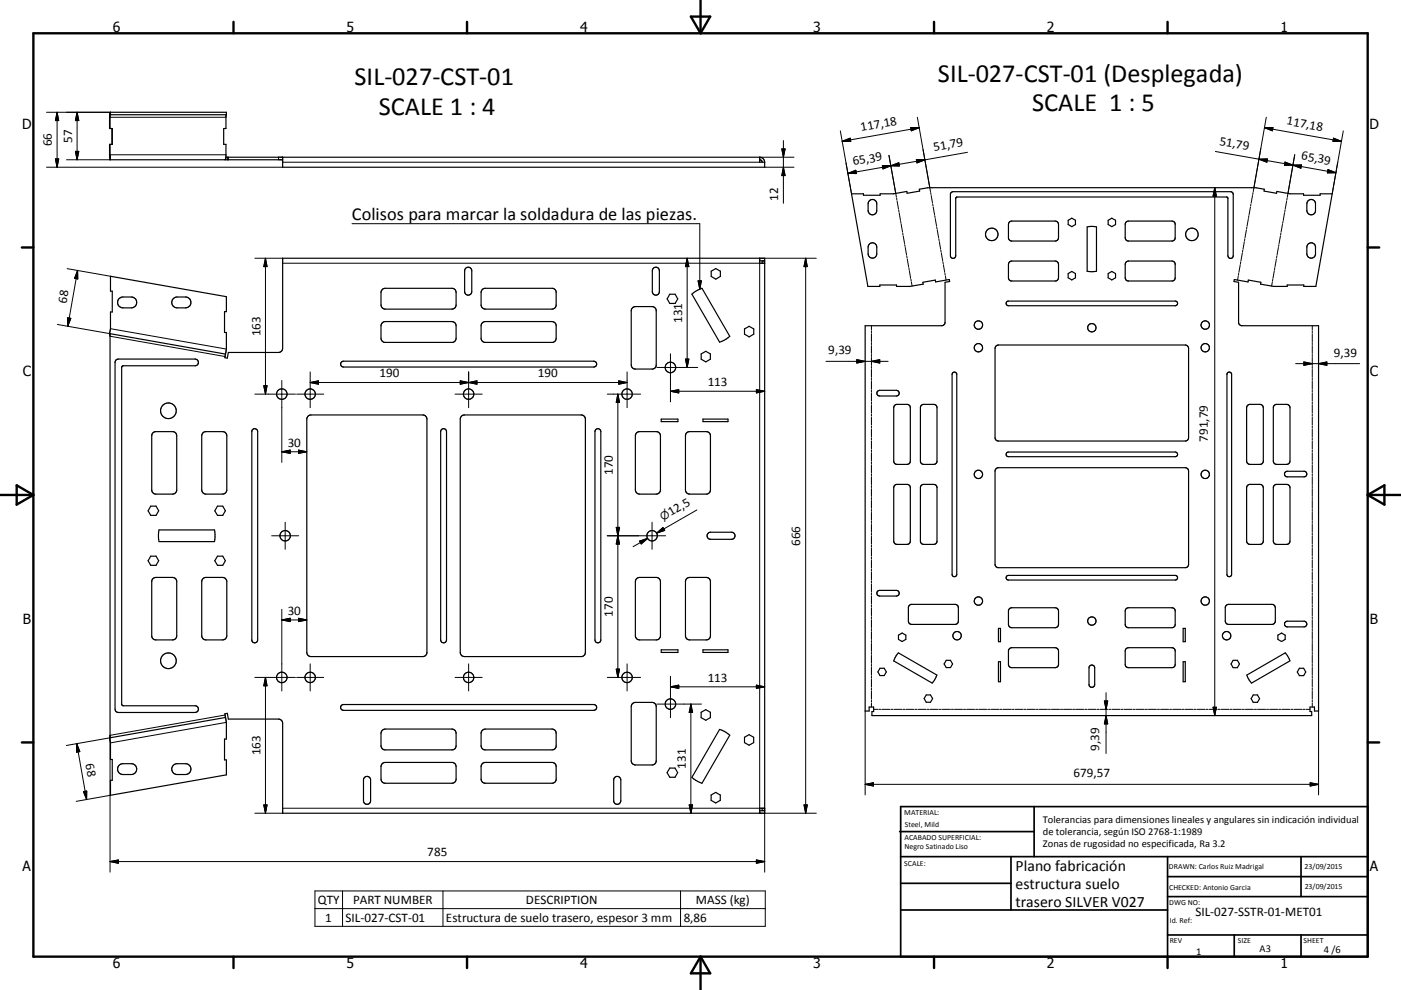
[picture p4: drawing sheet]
<svg xmlns="http://www.w3.org/2000/svg" width="420mm" height="297mm" viewBox="0 0 420 297" stroke-linecap="round" stroke-linejoin="round" font-family="sans-serif">
<g fill="none" stroke="#000" stroke-width=".36">
<path d="M33.1 34.4l-.1 4.2M33.1 33.7l-.2 .9-.1 4h.9v4.7h-.9v3.1M33.1 33.7h34.8v.7M33.1 34.4h34.8M33.1 33.7v.7M33.6 38.6v4.7M67.9 34.4l-.2 4.2h-.6v4.7h.6v3.4l-.2 1.2M32.8 46.4l.2 1.5h51.7M32.8 46.4h.2M33 43.3v3.1M33 46.4v1.5M67.7 47.2h160.1"/>
<path d="M68.2 47.2v.7M68.5 47.2v.7M84.7 47.2v3h144.6v-1.5M227.8 47.2v1.5h1.5M227.8 47.9l.5 .2 .2 .6M227.8 47.2a1.48 1.48 0 0 1 1.5 1.5M255.3 58.1h3.6v.5h5v-.5h4l4-.7 .1 .6 3.7-.7-.1-.5 3.9-.5h95.7l3.9 .5-.1 .5 3.7 .7 .1-.6 4 .7h4v.5h5v-.5h3.6l-4.9 27.8h-3.6v-.4h-5v.4h-4l-4-.7 .1-.5-3.7-.7-.1 .6-4.1-.7-.1 .6 1.3 .2v12l.1 .5 .5 .4 23.4 .1v115.6h-1.2v-1.2h-1.4v1.4h.6v1.2h-131.9v-1.2h.5v-1.4h-1.3v1.2h-1.2v-115.6l23.4-.1 .5-.9v-12l1.4-.2-.1-.6-4.1 .7-.1-.6-3.7 .7 .1 .5-4 .7h-4v-.4h-5v.4h-3.6zM285.2 57.8l.5-.3h83.4l.5 .4 .1 .4v18.4a.8 .8 0 0 1-.8 .8 .8 .8 0 0 1-.8-.8v-17.3l-.4-.3h-80.9l-.3 .4v17.2a.8 .8 0 0 1-.8 .8 .8 .8 0 0 1-.8-.8v-18.4zM227.8 78.2h1.5v-.7h-144.6v27a1.26 1.26 0 0 1-1.2 1.2h-15l-.3 1.7-.8-.1 .5-2.6v-4.9h-.6v-6.3h.6v-4.5l-34.8-6.1v4.5h.6v6.2h-.6v5l-.3 1.5M227.8 77.5v1.5h1.5M228.5 79v-.7h.8v164.8h-.8v-.6M260.7 60.2a1.29 1.29 0 0 1 1.4-.3 1.29 1.29 0 0 1 .8 1.2v2.1a1.3 1.3 0 0 1-1.3 1.2 1.3 1.3 0 0 1-1.3-1.2v-2.3z"/>
<path d="M260.7 73.2a1.29 1.29 0 0 1 1.4-.2 1.29 1.29 0 0 1 .8 1.1v2.1a1.3 1.3 0 0 1-1.3 1.3 1.3 1.3 0 0 1-1.3-1.3v-2.3zM302.6 78.7l.7-.4h13.3l.7 .8v4.4l-.3 .6-.7 .2-13.4-.1-.6-.9v-4zM302.7 66.5l.6-.2h13.3l.4 .2 .3 .6v4.7l-1 .5-13.4-.1-.6-.9v-4zM320.2 66.1l1.1-.6 1.1 .6v1.3l-1.1 .6-1.1-.6zM325.9 68.1l1.2-.2 1.6 .2v13.3h-2.8zM332.2 66.1l1.1-.6 1.1 .6v1.3l-1.1 .6-1.1-.6zM337.5 78.7l.8-.4h13.3l.5 .4 .2 .4v4.6l-.5 .5-.5 .1-13.4-.1-.4-.2-.2-.7v-4zM337.5 66.7l.8-.4h13.3l.4 .2 .3 .6v4.7l-1 .5h-13.2l-.6-.4-.2-.6v-4zM392.2 60.2a1.29 1.29 0 0 1 1.4-.3 1.29 1.29 0 0 1 .8 1.2v2.1a1.3 1.3 0 0 1-1.3 1.3 1.3 1.3 0 0 1-1.3-1.3v-2.3zM392.2 73.2a1.29 1.29 0 0 1 1.4-.2 1.29 1.29 0 0 1 .8 1.1v2.1a1.3 1.3 0 0 1-1.3 1.3 1.3 1.3 0 0 1-1.3-1.3v-2.3zM35.6 89.7l1-.6h2.8a1.63 1.63 0 0 1 1.6 1.6 1.63 1.63 0 0 1-1.6 1.7h-2.5a1.63 1.63 0 0 1-1.5-.9 1.63 1.63 0 0 1 .2-1.8zM52 89.5l.8-.4h2.8a1.63 1.63 0 0 1 1.6 1.6 1.63 1.63 0 0 1-1.6 1.7h-2.5a1.62 1.62 0 0 1-1.5-1.1 1.62 1.62 0 0 1 .4-1.8z"/>
<path d="M114.6 96.9l.9-.4h20a1.26 1.26 0 0 1 1.2 1.2v4l-.3 .7-.7 .3h-20.5l-.6-.3-.3-.7-.1-4zM114.6 86.8l.9-.3h20a1.22 1.22 0 0 1 1.2 1.2v3.8a1.26 1.26 0 0 1-1.2 1.2h-20a1.3 1.3 0 0 1-1.3-1.2v-3.8zM139.5 80.6a1.07 1.07 0 0 1 1.2-.4 1.07 1.07 0 0 1 .7 1v6.3a1.07 1.07 0 0 1-1 1.1 1.07 1.07 0 0 1-1.1-1.1v-6.3zM144.6 96.9l.9-.4h20a1.26 1.26 0 0 1 1.2 1.2v4l-.3 .7-.6 .3h-20.5l-.7-.3-.3-.7-.1-4zM144.6 86.8l.9-.3h20a1.21 1.21 0 0 1 1.2 1.2v3.8a1.26 1.26 0 0 1-1.2 1.2h-20a1.3 1.3 0 0 1-1.3-1.2v-3.8zM189.5 92.5l1-.5h5a1.26 1.26 0 0 1 1.2 1.2v16.3a1.21 1.21 0 0 1-1.2 1.2h-5a1.26 1.26 0 0 1-1.3-1.2v-16.3zM196 80.4a1.06 1.06 0 0 1 1.1-.1 1.06 1.06 0 0 1 .6 .9v6.3a1.05 1.05 0 0 1-1.1 1.1 1.05 1.05 0 0 1-1-1.1v-6.3zM200.8 88.3h1.6l.8 1.4-.8 1.3h-1.6l-.8-1.3zM207.4 88.2l1.8-1.2 1.3-.5 8.3 14.4-1.1 .9-2 .8zM213.2 81.4l1.4-.8 1.4 .8v1.5l-1.4 .8-1.4-.8zM223.2 98.7l1.4-.8 1.4 .8v1.6l-1.4 .8-1.4-.8zM301.8 90.6l.5-.3h50a.7 .7 0 0 1 .8 .7 .7 .7 0 0 1-.8 .7h-50a.71 .71 0 0 1-.6-.4 .71 .71 0 0 1 .1-.7z"/>
<path d="M320.2 82.1l1.1-.7 1.1 .7v1.2l-1.1 .7-1.1-.7zM332.2 82.1l1.1-.7 1.1 .7v1.2l-1.1 .7-1.1-.7zM32.8 100.1l34.8 6.2M32.8 100.1h.1M32.9 100.1v.1M32.9 100.2v121.2M34.9 108l.6-.3h23a1 1 0 0 1 1 1 1 1 0 0 1-1 1h-21.5l-.5 .5v101.2l.5 .3h21.5a1.01 1.01 0 0 1 1 1 1.01 1.01 0 0 1-1 1.1h-23l-.6-.3-.4-.5v-104.3zM102.4 108.6l.6-.2h75a.88 .88 0 0 1 .9 .8 .88 .88 0 0 1-.9 .9h-75a.88 .88 0 0 1-.8-.5 .88 .88 0 0 1 .2-1zM210.2 106.2l1.4-.8 1.4 .8v1.6l-1.4 .8-1.4-.8zM263.1 117.4l.6-.3h5a.85 .85 0 0 1 .9 .9 .85 .85 0 0 1-.9 .8h-5a.83 .83 0 0 1-.8-.5 .83 .83 0 0 1 .2-.9zM285.7 111.8a.71 .71 0 0 1 .7-.1 .71 .71 0 0 1 .4 .6v60a.7 .7 0 0 1-.7 .7 .7 .7 0 0 1-.7-.7v-60zM298.7 103.7l.6-.2 56.5 .1 .5 .9-.1 27.3-.2 .3-.6 .2-56.5-.1-.5-.4-.1-.5v-26.8z"/>
<path d="M368.1 111.8a.71 .71 0 0 1 .7-.1 .71 .71 0 0 1 .4 .6v60a.7 .7 0 0 1-.6 .7 .7 .7 0 0 1-.7-.7v-60zM45.8 129.9l.9-.4h5a1.22 1.22 0 0 1 1.3 1.2v16.3a1.26 1.26 0 0 1-1.3 1.2h-5a1.26 1.26 0 0 1-1.2-1.2v-16.3zM60.9 129.9l.8-.4h5a1.26 1.26 0 0 1 1.3 1.2v16.3a1.3 1.3 0 0 1-1.3 1.2h-5a1.31 1.31 0 0 1-1.2-1.2v-16.3zM75.8 128.9a.88 .88 0 0 1 .9-.2 .88 .88 0 0 1 .5 .8v62.5a.88 .88 0 0 1-.8 .9 .88 .88 0 0 1-.9-.9v-62.5zM92.4 124.8l.8-.3h33.6a1.26 1.26 0 0 1 1.2 1.2v70a1.26 1.26 0 0 1-1.2 1.3h-33.6a1.26 1.26 0 0 1-1.2-1.3v-70zM132.4 128.9a.87 .87 0 0 1 .9-.2 .87 .87 0 0 1 .6 .8v62.5a.88 .88 0 0 1-.9 .9 .88 .88 0 0 1-.9-.9v-62.5zM138.4 124.8l.9-.3h35a1.26 1.26 0 0 1 1.2 1.2v70a1.26 1.26 0 0 1-1.2 1.3h-35a1.26 1.26 0 0 1-1.3-1.3v-70zM178.6 128.9a.88 .88 0 0 1 1-.2 .88 .88 0 0 1 .5 .8v62.5a.88 .88 0 0 1-.8 .9 .88 .88 0 0 1-.9-.9v-62.5zM190.9 129.9l.9-.4h4.9a1.26 1.26 0 0 1 1.3 1.2v16.3a1.3 1.3 0 0 1-1.3 1.2h-4.9a1.3 1.3 0 0 1-1.3-1.2v-16.3zM198.2 125.7h5v.8h-5zM205.9 129.9l.9-.4h5a1.23 1.23 0 0 1 1.2 1.2v16.3a1.26 1.26 0 0 1-1.2 1.2h-5a1.26 1.26 0 0 1-1.3-1.2v-16.3zM210.8 125.7h7.5v.8h-7.5z"/>
<path d="M268.3 121.5l.6-.2h3l.9 .6 .1 16.4-.2 .6-.5 .4h-3.5l-.6-.4-.1-.4-.1-16.2zM276.3 121.5l.6-.2h3l.9 .6 .1 16.4-.2 .6-.5 .4h-3.5l-.5-.4-.2-.4-.1-16.2zM301.8 135.9l.5-.3h50a.7 .7 0 0 1 .8 .7 .7 .7 0 0 1-.8 .7h-50a.69 .69 0 0 1-.6-.4 .69 .69 0 0 1 .1-.7zM374 121.7l.7-.4h3l.7 .2 .3 .6 .1 16.2-.3 .6-.5 .4h-3.5l-.7-.8-.1-16.2zM382 121.7l.7-.4h3l.7 .2 .3 .6 .1 16.2-.3 .6-.5 .4h-3.5l-.7-.8-.1-16.2zM45.2 151.8h1.6l.8 1.4-.8 1.4h-1.6l-.8-1.4zM47.7 159h16.6l.2 1.4-.2 2.1h-16.6l-.2-1.4zM65.2 151.8h1.6l.8 1.4-.8 1.4h-1.6l-.8-1.4zM212.4 159.9l.6-.2h6.3a1.07 1.07 0 0 1 1.1 1 1.07 1.07 0 0 1-1.1 1.1h-6.3a1.07 1.07 0 0 1-1-.7 1.07 1.07 0 0 1 .4-1.2zM268.3 145.5l.6-.2h3l.9 .6 .1 16.4-.2 .6-.5 .4h-3.5l-.6-.4-.1-.4-.1-16.2zM276.3 145.5l.6-.2h3l.9 .6 .1 16.4-.2 .6-.5 .4h-3.5l-.5-.4-.2-.4-.1-16.2zM298.7 140.5l.6-.2 56.5 .1 .4 .5 .1 .4-.1 28.5-.2 .3-.6 .2h-56.1l-.6-.2-.4-.8v-28z"/>
<path d="M374 145.7l.7-.4h3l.7 .2 .3 .6 .1 16.2-.3 .6-.5 .4h-3.5l-.7-.8-.1-16.2zM382 145.7l.7-.4h3l.7 .2 .3 .6 .1 16.2-.3 .6-.5 .4h-3.5l-.7-.8-.1-16.2zM385.4 141.6l.5-.2h5a.84 .84 0 0 1 .9 .8 .84 .84 0 0 1-.9 .9h-5a.83 .83 0 0 1-.8-.6 .83 .83 0 0 1 .3-.9zM45.2 166.9h1.6l.8 1.3-.8 1.4h-1.6l-.8-1.4zM45.8 173.6l.9-.4h5a1.22 1.22 0 0 1 1.3 1.3v16.2a1.21 1.21 0 0 1-1.3 1.3h-5a1.21 1.21 0 0 1-1.2-1.3v-16.2zM60.9 173.6l.8-.4h5a1.26 1.26 0 0 1 1.3 1.3v16.2a1.26 1.26 0 0 1-1.3 1.3h-5a1.26 1.26 0 0 1-1.2-1.3v-16.2zM65.2 166.9h1.6l.8 1.3-.8 1.4h-1.6l-.8-1.4zM190.9 173.6l.9-.4h4.9a1.26 1.26 0 0 1 1.3 1.3v16.2a1.26 1.26 0 0 1-1.3 1.3h-4.9a1.26 1.26 0 0 1-1.3-1.3v-16.2zM205.9 173.6l.9-.4h5a1.23 1.23 0 0 1 1.2 1.3v16.2a1.22 1.22 0 0 1-1.2 1.3h-5a1.21 1.21 0 0 1-1.3-1.3v-16.2zM263.1 177.4l.6-.3h5a.85 .85 0 0 1 .9 .9 .85 .85 0 0 1-.9 .8h-5a.85 .85 0 0 1-.8-.5 .85 .85 0 0 1 .2-.9zM301.8 172.9l.5-.3h50a.7 .7 0 0 1 .8 .7 .7 .7 0 0 1-.8 .7h-50a.71 .71 0 0 1-.6-.4 .71 .71 0 0 1 .1-.7zM198.2 195h5v.7h-5z"/>
<path d="M210.8 195h7.5v.7h-7.5zM269.3 195.9l11.6 6.6-1.4 2.4-11.6-6.6zM269.4 190.6l1.1-.7 1.1 .7v1.2l-1.1 .7-1.1-.7zM272.5 181.7l.8-.4h13.3l.5 .4 .2 .4-.1 4.6-.2 .4-.7 .2h-13.2l-.6-.4-.1-.4-.1-4.2zM283.7 198.1h1.3l.6 1.1-.6 1.1h-1.3l-.6-1.1zM299.3 198.5h.7v6h-.7zM299.3 188.5h.7v4h-.7zM302.6 194.7l.7-.4h13.3l.7 .8v4.4l-.3 .6-.7 .2-13.4-.1-.6-.9v-4zM302.7 182.5l.6-.2 13.5 .1 .5 .5 .1 .4-.1 4.5-1 .5-13.4-.1-.6-.9v-4zM326.7 199.8a.86 .86 0 0 1 1-.2 .86 .86 0 0 1 .5 .8v5a.85 .85 0 0 1-.9 .8 .85 .85 0 0 1-.8-.8v-5zM337.5 194.7l.8-.4h13.3l.5 .4 .2 .4v4.7l-.3 .3-.7 .2-13.4-.1-.4-.2-.2-.7v-4zM337.5 182.7l.8-.4 13.3 .1 .4 .1 .3 .6v4.7l-1 .5h-13.2l-.6-.4-.2-.6v-4z"/>
<path d="M354.7 198.5h.7v6h-.7zM354.7 188.5h.7v4h-.7zM367.7 181.5l.6-.2h13.3l.7 .8v4.4l-.3 .6-.7 .2h-13.2l-.5-.4-.3-.6v-4zM369.7 198.1h1.3l.6 1.1-.6 1.1h-1.3l-.6-1.1zM383.1 190.6l1.1-.7 1.1 .7v1.2l-1.1 .7-1.1-.7zM385.4 186.6l.5-.2h5a.85 .85 0 0 1 .9 .8 .85 .85 0 0 1-.9 .9h-5a.84 .84 0 0 1-.7-.6 .84 .84 0 0 1 .2-.9zM67.6 215.2l-34.7 6.2M102.4 211.6l.6-.2h75a.88 .88 0 0 1 .9 .8 .88 .88 0 0 1-.9 .9h-75a.89 .89 0 0 1-.8-.5 .89 .89 0 0 1 .2-1zM114.6 219.1l.9-.4h20a1.26 1.26 0 0 1 1.2 1.3v3.7a1.22 1.22 0 0 1-1.2 1.3h-20a1.26 1.26 0 0 1-1.3-1.3v-3.7zM144.6 219.1l.9-.4h20a1.26 1.26 0 0 1 1.2 1.3v3.7a1.21 1.21 0 0 1-1.2 1.3h-20a1.26 1.26 0 0 1-1.3-1.3v-3.7zM189.6 211.1l.9-.4h5a1.26 1.26 0 0 1 1.2 1.3v16.2a1.26 1.26 0 0 1-1.2 1.3h-5a1.3 1.3 0 0 1-1.3-1.3v-16.2zM210.2 213.7l1.4-.8 1.4 .8v1.6l-1.4 .8-1.4-.8z"/>
<path d="M215.7 218.8l1.3 .6 1.8 1.2-8.3 14.4-1.3-.6-1.8-1.2zM263.8 200.5h1.3l.6 1.1-.6 1.1h-1.3l-.6-1.1zM277.7 208.5h1.3l.6 1.1-.6 1.1h-1.3l-.6-1.1zM373.8 202.5l11.5-6.6 1.3 1.9 .1 .5-11.5 6.6-.7-.9zM375.7 208.5h1.3l.6 1.1-.6 1.1h-1.3l-.6-1.1zM389.6 200.5h1.2l.7 1.1-.7 1.1h-1.2l-.7-1.1zM32.9 221.4l.2 1.5v4.9h.6v6.3h-.6v4.5l34.8-6.1v-4.5h-.6v-6.3h.6v-5l-.5-2.5 .8-.2 .3 1.7h15a1.26 1.26 0 0 1 1.2 1.3v27h144.6v-.8h-1.5M35.8 229.5l.8-.4h2.8a1.62 1.62 0 0 1 1.6 1.6 1.62 1.62 0 0 1-1.6 1.7h-2.5a1.63 1.63 0 0 1-1.5-1.1 1.63 1.63 0 0 1 .4-1.8zM52 229.5l.8-.4h2.8a1.62 1.62 0 0 1 1.6 1.6 1.62 1.62 0 0 1-1.6 1.7h-2.5a1.63 1.63 0 0 1-1.5-1.1 1.63 1.63 0 0 1 .4-1.8zM109.4 233.2a1.07 1.07 0 0 1 1.1-.2 1.07 1.07 0 0 1 .6 1v6.2a1.07 1.07 0 0 1-1.1 1.1 1.07 1.07 0 0 1-1-1.1v-6.2zM114.6 229.1l.9-.4h20a1.22 1.22 0 0 1 1.2 1.3v3.7a1.22 1.22 0 0 1-1.2 1.3h-20a1.26 1.26 0 0 1-1.3-1.3v-3.7zM144.6 229.1l.9-.4h20a1.21 1.21 0 0 1 1.2 1.3v3.7a1.21 1.21 0 0 1-1.2 1.3h-20a1.26 1.26 0 0 1-1.3-1.3v-3.7z"/>
<path d="M184.4 233.2a1.07 1.07 0 0 1 1.1-.2 1.07 1.07 0 0 1 .6 1v6.2a1.07 1.07 0 0 1-1 1.1 1.07 1.07 0 0 1-1.1-1.1v-6.2zM200.8 230.4h1.6l.8 1.4-.8 1.4h-1.6l-.8-1.4zM213.2 238.5l1.4-.8 1.3 .8v1.6l-1.3 .8-1.4-.8zM223.2 221.2l1.4-.8 1.4 .8v1.6l-1.4 .8-1.4-.8zM229.3 242.5h-1.5v1.5"/>
<circle cx="297.3" cy="70.3" r="1.87"/>
<circle cx="357.3" cy="70.3" r="1.88"/>
<circle cx="293.3" cy="97.5" r="1.27"/>
<circle cx="327.3" cy="98.3" r="1.26"/>
<circle cx="361.4" cy="97.5" r="1.26"/>
<circle cx="84.5" cy="118.2" r="1.58"/>
<circle cx="93" cy="118.3" r="1.56"/>
<circle cx="140.5" cy="118.3" r="1.56"/>
<circle cx="188" cy="118.3" r="1.56"/>
<circle cx="201" cy="110.2" r="1.58"/>
<circle cx="293.3" cy="104.3" r="1.25"/>
<circle cx="361.3" cy="104.3" r="1.25"/>
<circle cx="50.5" cy="123.2" r="2.35"/>
<circle cx="293.3" cy="142.3" r="1.25"/>
<circle cx="361.3" cy="142.3" r="1.25"/>
<circle cx="85.5" cy="160.7" r="1.56"/>
<circle cx="195.5" cy="160.7" r="1.56"/>
<circle cx="50.5" cy="198.2" r="2.35"/>
<circle cx="286.9" cy="190.7" r="1.26"/>
<circle cx="293.3" cy="180.3" r="1.25"/>
<circle cx="327.3" cy="186.3" r="1.26"/>
<circle cx="361.3" cy="180.3" r="1.25"/>
<circle cx="367.8" cy="190.7" r="1.26"/>
<circle cx="84.5" cy="203.2" r="1.57"/>
<circle cx="93" cy="203.2" r="1.56"/>
<circle cx="140.5" cy="203.2" r="1.56"/>
<circle cx="188" cy="203.2" r="1.56"/>
<circle cx="201" cy="211.2" r="1.57"/>
</g>
<g fill="none" stroke="#000" stroke-width=".3">
<path d="M13.9 33.7h19.2M17.1 33.7l.5 2.5h-1zM17.1 33.7v16.5M23.1 33.7v14.2M23.1 33.7l.5 2.5h-1zM32.8 35.2h34.9M251.9 39.3l3.4 18.8M273 38.3h2.6l-2.4 .9zM275 35.2l4 22.3M275.6 38.3l-23.1 4.1M379.1 38.3l23.1 4.1M379.1 38.3h2.5l-.1 .9z"/>
<path d="M379.6 35.2l-3.9 22.3M402.7 39.3l-3.3 18.8M13.9 50.2h70.8M16.6 47.7h1l-.5 2.5zM19.9 47.9h13.1M22.6 45.4h1l-.5 2.5zM33 46.4h34.7M83.5 47.2v.7M84.7 48.7h143.1M227.8 47.2h10.2M229.3 50.2h8.7M234.4 44.7h1l-.5 2.5z"/>
<path d="M234.9 42.2v18.8M234.9 50.2l.5 2.5h-1zM252.5 42.4l2.4-.9 .2 .9zM254.2 52l2.4-.9 .1 1zM264.5 49.7h2.6l-2.4 1zM266.5 46.6l2.3 12.6M267.1 49.7l-12.9 2.3M267.1 49.7l2.4-.9 .1 1zM268.8 59.5l.1 .5M274.7 47.9l2.6 .1-2.4 .9zM279 57.8l.1 .5M279.2 58.7l.4 2.2"/>
<path d="M290 45.7l-22.9 4M364.2 56.3v158.4M364.2 56.3l.5 2.5h-1zM364.4 45.4l13 2.4M375.5 58.7l-.4 2.2M375.7 57.8l-.1 .5M377.4 47.8l10.2 1.7M377.4 47.8l2.6-.1-.2 1zM385.3 48.6l2.3 .9-2.5 .1zM385.9 59.5l-.1 .5M387.6 49.5l12.9 2.3M387.6 49.5h2.6l-.2 1z"/>
<path d="M388.2 46.4l-2.3 12.8M398.1 50.9l2.4 .9-2.5 .1zM399.8 41.5l2.4 .9h-2.6zM76.4 77.5h8.3M79.6 77.5l.5 2.5h-1zM79.6 77.5v40.7M84.7 79h143.1v163.5h-143.1M105.5 67.1h104.3v19.6M206 77.5l.5 2.5h-1zM206 77.5v32.7M227.8 77.5h16.9M241.5 77.5v166.5"/>
<path d="M241.5 77.5l.5 2.5h-1zM269 60.4l.4 2.3M269.4 62.9l.1 .6M269.6 63.8l.4 2.3M270 66.4l.1 .6M270.2 67.3l.4 2.3M270.6 69.9l.1 .6M270.8 70.8l.4 2.3M271.2 73.4l.1 .5M271.4 74.2l.4 2.4M271.9 76.8l.1 .6M272 77.7l.4 2.3"/>
<path d="M279.6 61.2l.1 .6M279.8 62.1l.4 2.3M280.2 64.7l.1 .6M280.4 65.6l.4 2.3M280.8 68.2l.2 .5M281 69l.4 2.3M281.5 71.6l.1 .6M281.6 72.5l.4 2.3M282.1 75.1l.1 .6M282.2 76l.4 2.3M282.7 78.5l.1 .6M282.8 79.4l.4 2.3"/>
<path d="M371.8 79.4l-.4 2.3M372 78.5l-.1 .6M372.4 76l-.4 2.3M372.6 75.1l-.1 .6M373.1 72.5l-.4 2.3M373.2 71.6l-.1 .6M373.7 69l-.4 2.3M373.8 68.2l-.1 .5M374.3 65.6l-.4 2.3M374.4 64.7l-.1 .6M374.9 62.1l-.4 2.3M375 61.2l-.1 .6"/>
<path d="M382.7 77.7l-.4 2.3M382.8 76.8l-.1 .6M383.3 74.2l-.4 2.4M383.4 73.4l-.1 .5M383.9 70.8l-.4 2.3M384 69.9l-.1 .6M384.5 67.3l-.4 2.3M384.7 66.4l-.2 .6M385.1 63.8l-.4 2.3M385.3 62.9l-.1 .6M385.7 60.4l-.4 2.3M17.2 97.3l15.6 2.8"/>
<path d="M20.1 80.6l13 2.3M20.2 95.3l1 .2-.9 2.4zM23.3 81.1l-3 16.8M23.3 81.1v2.6l-.9-.2zM33.1 98.6l34.8 6.1M209.3 84.3h1l-.5 2.4zM261.3 97.7v1.2M261.3 99.2v.6M272.5 80.3l.1 .6M272.6 81.2l.4 2.3M273.1 83.8l.1 .6M273.3 84.7l.2 1.1"/>
<path d="M283.3 82l.1 .6M283.4 82.9l.2 1.1M371.2 82.9l-.2 1.1M371.4 82l-.1 .6M381.4 84.7l-.2 1.1M381.6 83.8l-.1 .6M382.1 81.2l-.5 2.3M382.2 80.3l-.1 .6M393.4 97.7v1.2M393.4 99.2v.6M33 100.9l34.5 6.1M76.4 118.2h12.2"/>
<path d="M79.1 115.7h1l-.5 2.5zM84.5 114.2v24.5M88.9 118.2h8.2M93 114.8h95M93 114.8l2.5-.5v1zM93 111.6v10.7M136.4 118.2h8.2M138 114.3l5 1v-1l-5 1zM140.5 111.6v10.7M182.1 118.2h10M185.2 118.2v85M185.2 118.2l.5 2.5h-.9z"/>
<path d="M185.5 114.3l2.5 .5-2.5 .5zM188 111.6v10.7M196.9 110.2h12.3M201 117.4l2.5-.5v1zM201 106.2v14.4M201 117.4h28.3M205.5 107.7h1l-.5 2.5zM226.8 116.9l2.5 .5-2.5 .5zM247.6 108.4h18.7M256.9 107.9l2.5 .5-2.5 .5zM261.3 100.1v2.4M261.3 102.8v.6"/>
<path d="M261.3 103.7v2.4M261.3 106.4v.6M261.3 107.2v2.4M261.3 109.9v.6M261.3 110.8v2.4M261.3 113.5v.6M261.3 114.4v2.4M261.3 117.1v.6M261.3 118v2.3M261.3 108.4l2.5-.5v1zM388.4 109.1h19.2M390.9 108.6l2.5 .5-2.5 .5z"/>
<path d="M393.4 100.1v2.4M393.4 102.8v.6M393.4 103.7v2.4M393.4 106.4v.6M393.4 107.2v2.4M393.4 109.9v.6M393.4 110.8v2.4M393.4 113.5v.6M393.4 114.4v2.4M393.4 117.1v.6M393.4 118v2.3M395.3 109.1l2.5-.5v1z"/>
<path d="M84.5 135.5h7.5M84.5 135.5l2.5-.5v1zM89.5 135l2.5 .5-2.5 .5zM261.3 120.7v.6M261.3 121.5v2.4M261.3 124.2v.6M261.3 125.1v2.4M261.3 127.8v.6M261.3 128.7v2.4M261.3 131.4v.6M261.3 132.3v2.4M261.3 135v.6"/>
<path d="M261.3 135.8v2.4M261.3 138.5v.6M261.3 139.4v2.4M393.4 120.7v.6M393.4 121.5v2.4M393.4 124.2v.6M393.4 125.1v2.4M393.4 127.8v.6M393.4 128.7v2.4M393.4 131.4v.6M393.4 132.3v2.4M393.4 135v.6"/>
<path d="M393.4 135.8v2.4M393.4 138.5v.6M393.4 139.4v2.4M85.5 156.7v8.1M184.8 158.2h.9l-.5 2.5zM195.5 156.7v8.1M196.8 160l2-1.7 .5 .8zM199 158.7l-2.2 1.3M208.9 153l-12.1 7M261.3 142.1v.6M261.3 143v2.4M261.3 145.7v.6"/>
<path d="M261.3 146.6v2.3M261.3 149.3v.6M261.3 150.1v2.4M261.3 152.8v.6M261.3 153.7v2.4M261.3 156.4v.6M261.3 157.3v2.4M261.3 160v.6M393.4 142.1v.6M393.4 143v2.4M393.4 145.7v.6M393.4 146.6v2.3"/>
<path d="M393.4 149.3v.6M393.4 150.1v2.4M393.4 152.8v.6M393.4 153.7v2.4M393.4 156.4v.6M393.4 157.3v2.4M393.4 160v.6M81.4 160.7h8.1M182.1 160.7h17.5M185.2 160.7l.5 2.5h-.9zM191.7 162.3l2.5-.8-2 1.7zM194.2 161.5l-4.4 2.5"/>
<path d="M261.3 160.9v2.4M261.3 163.6v.6M261.3 164.4v2.4M261.3 167.1v.6M261.3 168v2.4M261.3 170.7v.6M261.3 171.6v2.4M261.3 174.3v.6M261.3 175.2v2.4M261.3 177.9v.6M261.3 178.7v2.4M393.4 160.9v2.4"/>
<path d="M393.4 163.6v.6M393.4 164.4v2.4M393.4 167.1v.6M393.4 168v2.4M393.4 170.7v.6M393.4 171.6v2.4M393.4 174.3v.6M393.4 175.2v2.4M393.4 177.9v.6M393.4 178.7v2.4M84.5 182.8v24.5M84.5 186l2.5-.5v1z"/>
<path d="M84.5 186h7.5M89.5 185.5l2.5 .5-2.5 .5zM93 199.2v8.1M140.5 199.2v8.1M188 199.2v8.1M261.3 181.4v.6M261.3 182.3v2.4M261.3 185v.6M261.3 185.9v2.4M261.3 188.6v.6M261.3 189.5v2.4M261.3 192.2v.6"/>
<path d="M261.3 193v2.4M261.3 195.7v.6M261.3 196.6v2.4M261.3 199.3v.6M393.4 181.4v.6M393.4 182.3v2.4M393.4 185v.6M393.4 185.9v2.4M393.4 188.6v.6M393.4 189.5v2.4M393.4 192.2v.6M393.4 193v2.4"/>
<path d="M393.4 195.7v.6M393.4 196.6v2.4M393.4 199.3v.6M67.5 214.5l-34.5 6.1v41.1M67.9 216.7l-34.8 6.2M76.4 203.2h12.2M79.6 203.2v40.8M79.6 203.2l.5 2.6h-1zM88.9 203.2h8.2M136.4 203.2h8.2M182.1 203.2h10M184.8 200.7h.9l-.5 2.5z"/>
<path d="M196.9 211.2h13.4M201 202.9v12.4M201 206.1h28.3M201 206.1l2.5-.6v1zM207.1 211.2v32.8M207.1 211.2l.5 2.6h-1zM226.8 205.5l2.5 .6-2.5 .4zM259.4 213.3v25.2M261.3 200.2v2.4M261.3 202.9v.6M261.3 203.8v2.4M261.3 206.5v.6"/>
<path d="M261.3 207.3v2.4M261.3 210v.6M261.3 210.9v1.2M261.9 212.8h1.2M263.4 212.8h.7M264.4 212.8h2.4M267.1 212.8h.6M268 212.8h2.4M270.7 212.8h.6M271.6 212.8h2.4M274.3 212.8h.7M275.3 212.8h2.4"/>
<path d="M278 212.8h.6M278.9 212.8h2.4M281.6 212.8h.6M282.5 212.8h2.4M285.2 212.8h.7M286.2 212.8h2.4M288.9 212.8h.6M289.8 212.8h2.4M292.5 212.8h.6M293.4 212.8h2.4M296.1 212.8h.7M297.1 212.8h2.4"/>
<path d="M299.8 212.8h.6M300.7 212.8h2.4M303.4 212.8h.6M304.3 212.8h2.5M307.1 212.8h.5M308 212.8h2.4M310.7 212.8h.6M311.6 212.8h2.4M314.3 212.8h.6M315.2 212.8h2.5M318 212.8h.6M318.8 212.8h2.5"/>
<path d="M321.6 212.8h.6M322.5 212.8h2.4M325.2 212.8h.6M326.1 212.8h2.5M328.9 212.8h.6M329.8 212.8h2.4M331.1 210.3h1l-.5 2.5zM331.6 207.8v18.3M331.6 214.7l.5 2.5h-1zM332.5 212.8h.6M333.4 212.8h2.4M336.1 212.8h.6"/>
<path d="M337 212.8h2.4M339.8 212.8h.6M340.7 212.8h2.4M343.4 212.8h.6M344.3 212.8h2.4M347 212.8h.6M347.9 212.8h2.5M350.7 212.8h.6M351.6 212.8h2.4M354.3 212.8h.6M355.2 212.8h2.4M357.9 212.8h.6"/>
<path d="M358.8 212.8h2.4M361.6 212.8h.6M362.5 212.8h2.4M363.7 212.2h1l-.5 2.5zM365.2 212.8h.6M366.1 212.8h2.4M368.8 212.8h.6M369.7 212.8h2.4M372.4 212.8h.7M373.4 212.8h2.4M376.1 212.8h.6M377 212.8h2.4"/>
<path d="M379.7 212.8h.6M380.6 212.8h2.5M383.3 212.8h.7M384.3 212.8h2.4M387 212.8h.6M387.9 212.8h2.4M390.6 212.8h.6M391.5 212.8h1.2M393.4 200.2v2.4M393.4 202.9v.6M393.4 203.8v2.4M393.4 206.5v.6"/>
<path d="M393.4 207.3v2.4M393.4 210v.6M393.4 210.9v1.2M395.3 213.3v25.2M23 223.1l3 16.8M23 223.1l.9 2.4-1 .2zM25 237.5l1-.2v2.6zM32.8 221.4l-12.9 2.3M33.1 238.6l-10.3 1.8M259.4 235.3h135.9M259.4 235.3l2.5-.5v1zM392.8 234.8l2.5 .5-2.5 .5z"/>
<path d="M33 258.5h196.3M33 258.5l2.5-.5v1zM76.4 244h8.3M79.1 241.5h1l-.5 2.5zM206.6 241.5h1l-.5 2.5zM226.8 258l2.5 .5-2.5 .5zM227.8 244h16.9M229.3 242.5v19.2M241 241.5h1l-.5 2.5zM94.4 267.3h135v10.6h-135zM94.4 272.6h135M102.7 267.3v10.6"/>
<path d="M132.8 267.3v10.6M204 267.3v10.6"/>
</g>
<circle cx="227.8" cy="244" r=".18" fill="#000"/>
<g fill="none" stroke="#000" stroke-width=".71">
<path d="M10 10h400v277h-400zM70 6.6v3.4M140 6.6v3.4M207.1 5h5.8l-2.9 5zM210 0v10M280 6.6v3.4M350 6.6v3.4M6.6 74.2h3.4M410 74.2h3.5M0 148.5h10M5 145.6l5 2.9-5 2.9zM410 148.5h10.1"/>
<path d="M410 148.5l5.1-2.9v5.8zM6.6 222.7h3.4M410 222.7h3.5M70 287v3.4M140 287v3.4M210 287v10M210 287l2.9 5h-5.8zM280 287v3.4M350 287v3.4"/>
</g>
<g fill="none" stroke="#000" stroke-width=".51">
<path d="M269.7 249.5h40.3M270 242h140v45h-140zM270 257h140M303.1 257v16M310 242v15M350 257v30M390.1 257v12M270 265h33.1M270 273h80M350 269h60M350 263h60M350 280.5h60"/>
<path d="M370 280.5v6.5M390.1 280.5v6.5"/>
</g>
<g fill="#000" stroke="#000" stroke-width=".3">
<path d="M17.1 33.7l.5 2.5h-1zM23.1 33.7l.5 2.5h-1zM273 38.3h2.6l-2.4 .9zM379.1 38.3h2.5l-.1 .9zM16.6 47.7h1l-.5 2.5zM22.6 45.4h1l-.5 2.5zM234.4 44.7h1l-.5 2.5zM234.9 50.2l.5 2.5h-1zM252.5 42.4l2.4-.9 .2 .9zM254.2 52l2.4-.9 .1 1zM264.5 49.7h2.6l-2.4 1zM267.1 49.7l2.4-.9 .1 1z"/>
<path d="M274.7 47.9l2.6 .1-2.4 .9zM364.2 56.3l.5 2.5h-1zM377.4 47.8l2.6-.1-.2 1zM385.3 48.6l2.3 .9-2.5 .1zM387.6 49.5h2.6l-.2 1zM398.1 50.9l2.4 .9-2.5 .1zM399.8 41.5l2.4 .9h-2.6zM79.6 77.5l.5 2.5h-1zM206 77.5l.5 2.5h-1zM241.5 77.5l.5 2.5h-1zM20.2 95.3l1 .2-.9 2.4zM23.3 81.1v2.6l-.9-.2z"/>
<path d="M209.3 84.3h1l-.5 2.4zM79.1 115.7h1l-.5 2.5zM93 114.8l2.5-.5v1zM138 114.3l2.5 .5-2.5 .5zM140.5 114.8l2.5-.5v1zM185.5 114.3l2.5 .5-2.5 .5zM201 117.4l2.5-.5v1zM205.5 107.7h1l-.5 2.5zM226.8 116.9l2.5 .5-2.5 .5zM256.9 107.9l2.5 .5-2.5 .5zM261.3 108.4l2.5-.5v1zM390.9 108.6l2.5 .5-2.5 .5z"/>
<path d="M395.3 109.1l2.5-.5v1zM84.5 135.5l2.5-.5v1zM89.5 135l2.5 .5-2.5 .5zM185.2 118.2l.5 2.5h-.9zM184.8 158.2h.9l-.5 2.5zM196.8 160l2-1.7 .5 .8zM185.2 160.7l.5 2.5h-.9zM191.7 162.3l2.5-.8-2 1.7zM84.5 186l2.5-.5v1zM89.5 185.5l2.5 .5-2.5 .5zM79.6 203.2l.5 2.6h-1zM184.8 200.7h.9l-.5 2.5z"/>
<path d="M201 206.1l2.5-.6v1zM207.1 211.2l.5 2.6h-1zM226.8 205.5l2.5 .6-2.5 .4zM331.1 210.3h1l-.5 2.5zM331.6 214.7l.5 2.5h-1zM363.7 212.2h1l-.5 2.5zM23 223.1l.9 2.4-1 .2zM25 237.5l1-.2v2.6zM259.4 235.3l2.5-.5v1zM392.8 234.8l2.5 .5-2.5 .5zM33 258.5l2.5-.5v1zM79.1 241.5h1l-.5 2.5z"/>
<path d="M206.6 241.5h1l-.5 2.5zM226.8 258l2.5 .5-2.5 .5zM241 241.5h1l-.5 2.5z"/>
</g>
<g font-size="7.9">
<text x="106.3" y="25.5">SIL-027-CST-01</text>
<text x="281.2" y="24.5">SIL-027-CST-01 (Desplegada)</text>
<text x="113.5" y="34.5">SCALE 1 : 4</text>
<text x="309.5" y="33.4">SCALE 1 : 5</text>
</g>
<text font-size="5.5" x="105.5" y="65.9">Colisos para marcar la soldadura de las piezas.</text>
<g font-size="4.7">
<text x="304.5" y="261.2">Plano fabricación</text>
<text x="304.5" y="266.6">estructura suelo</text>
<text x="304.5" y="272">trasero SILVER V027</text>
</g>
<g font-size="4.2">
<text x="33.9" y="9.6">6</text>
<text x="103.9" y="9.6">5</text>
<text x="173.9" y="9.6">4</text>
<text x="243.8" y="9.6">3</text>
<text x="313.9" y="9.6">2</text>
<text x="383.9" y="9.6">1</text>
<text x="6.7" y="38.7">D</text>
<text x="410.5" y="38.7">D</text>
<text x="6.9" y="112.9">C</text>
<text x="410.7" y="112.9">C</text>
<text x="6.9" y="187.1">B</text>
<text x="410.7" y="187.1">B</text>
<text x="6.8" y="261.4">A</text>
<text x="410.7" y="261.4">A</text>
<text x="33.9" y="290.4">6</text>
<text x="103.9" y="290.4">5</text>
<text x="173.9" y="290.4">4</text>
<text x="243.8" y="290.4">3</text>
<text x="313.9" y="290.4">2</text>
<text x="383.9" y="290.4">1</text>
</g>
<g font-size="3.9">
<text x="258.2" y="39.3" transform="rotate(-10 258.2 39.3)">117,18</text>
<text x="385.6" y="37.3" transform="rotate(10 385.6 37.3)">117,18</text>
<text x="15.6" y="43.9" transform="rotate(-90 15.6 43.9)">66</text>
<text x="21.6" y="42.8" transform="rotate(-90 21.6 42.8)">57</text>
<text x="280.1" y="45.4" transform="rotate(-10 280.1 45.4)">51,79</text>
<text x="365.5" y="43.5" transform="rotate(10 365.5 43.5)">51,79</text>
<text x="390" y="47.8" transform="rotate(10 390 47.8)">65,39</text>
<text x="255.9" y="49.6" transform="rotate(-10 255.9 49.6)">65,39</text>
<text x="233.3" y="60.3" transform="rotate(-90 233.3 60.3)">12</text>
<text x="19.9" y="91.2" transform="rotate(-80 19.9 91.2)">68</text>
<text x="78.1" y="100.8" transform="rotate(-90 78.1 100.8)">163</text>
<text x="204.5" y="96.9" transform="rotate(-90 204.5 96.9)">131</text>
<text x="248.3" y="106.3">9,39</text>
<text x="399.9" y="107">9,39</text>
<text x="113.8" y="113.2">190</text>
<text x="161.3" y="113.2">190</text>
<text x="212.2" y="115.8">113</text>
<text x="86.3" y="134">30</text>
<text x="362.1" y="132.5" transform="rotate(-90 362.1 132.5)">791,79</text>
<text x="183.7" y="142.5" transform="rotate(-90 183.7 142.5)">170</text>
<text x="201.2" y="154.9" transform="rotate(-30 201.2 154.9)">12,5</text>
<text x="239.9" y="163.7" transform="rotate(-90 239.9 163.7)">666</text>
<text x="86.3" y="184.4">30</text>
<text x="183.7" y="185" transform="rotate(-90 183.7 185)">170</text>
<text x="212.2" y="204.5">113</text>
<text x="78.1" y="226.6" transform="rotate(-90 78.1 226.6)">163</text>
<text x="329.5" y="225.3" transform="rotate(-90 329.5 225.3)">9,39</text>
<text x="25.7" y="229.3" transform="rotate(80 25.7 229.3)">68</text>
<text x="205.6" y="230.6" transform="rotate(-90 205.6 230.6)">131</text>
<text x="321.8" y="233.3">679,57</text>
<text x="128.1" y="256.9">785</text>
<text x="95.3" y="271.2">QTY</text>
<text x="105.8" y="271.2">PART NUMBER</text>
<text x="157.6" y="271.2">DESCRIPTION</text>
<text x="208.6" y="271.3">MASS (kg)</text>
<text x="358.4" y="274.9">SIL-027-SSTR-01-MET01</text>
<text x="97.5" y="276.5">1</text>
<text x="103.6" y="276.5">SIL-027-CST-01</text>
<text x="133.7" y="276.6">Estructura de suelo trasero, espesor 3 mm</text>
<text x="205" y="276.5">8,86</text>
</g>
<text font-size="3.3" x="198.7" y="156.4" transform="rotate(-30 198.7 156.4)">⌀</text>
<g font-size="3.1">
<text x="312.7" y="246.8">Tolerancias para dimensiones lineales y angulares sin indicación individual</text>
<text x="312.7" y="250.4">de tolerancia, según ISO 2768-1:1989</text>
<text x="312.7" y="254">Zonas de rugosidad no especificada, Ra 3.2</text>
<text x="358.6" y="286.5">1</text>
<text x="377.6" y="285.6">A3</text>
<text x="396.9" y="285.9">4 /6</text>
</g>
<g font-size="2.4">
<text x="271.1" y="244.4">MATERIAL:</text>
<text x="271.2" y="252">ACABADO SUPERFICIAL:</text>
<text x="271.3" y="248">Steel, Mild</text>
<text x="271.2" y="254.7">Negro Satinado Liso</text>
<text x="271.1" y="259.7">SCALE:</text>
<text x="350.4" y="260.8">DRAWN: Carlos Ruiz Madrigal</text>
<text x="391.1" y="260.6">23/09/2015</text>
<text x="350.5" y="267">CHECKED: Antonio Garcia</text>
<text x="391.2" y="266.7">23/09/2015</text>
<text x="350.5" y="271.4">DWG NO:</text>
<text x="350.7" y="276.9">Id. Ref:</text>
<text x="350.7" y="282.8">REV</text>
<text x="371.1" y="282.9">SIZE</text>
<text x="390.8" y="283">SHEET</text>
</g>
</svg>
